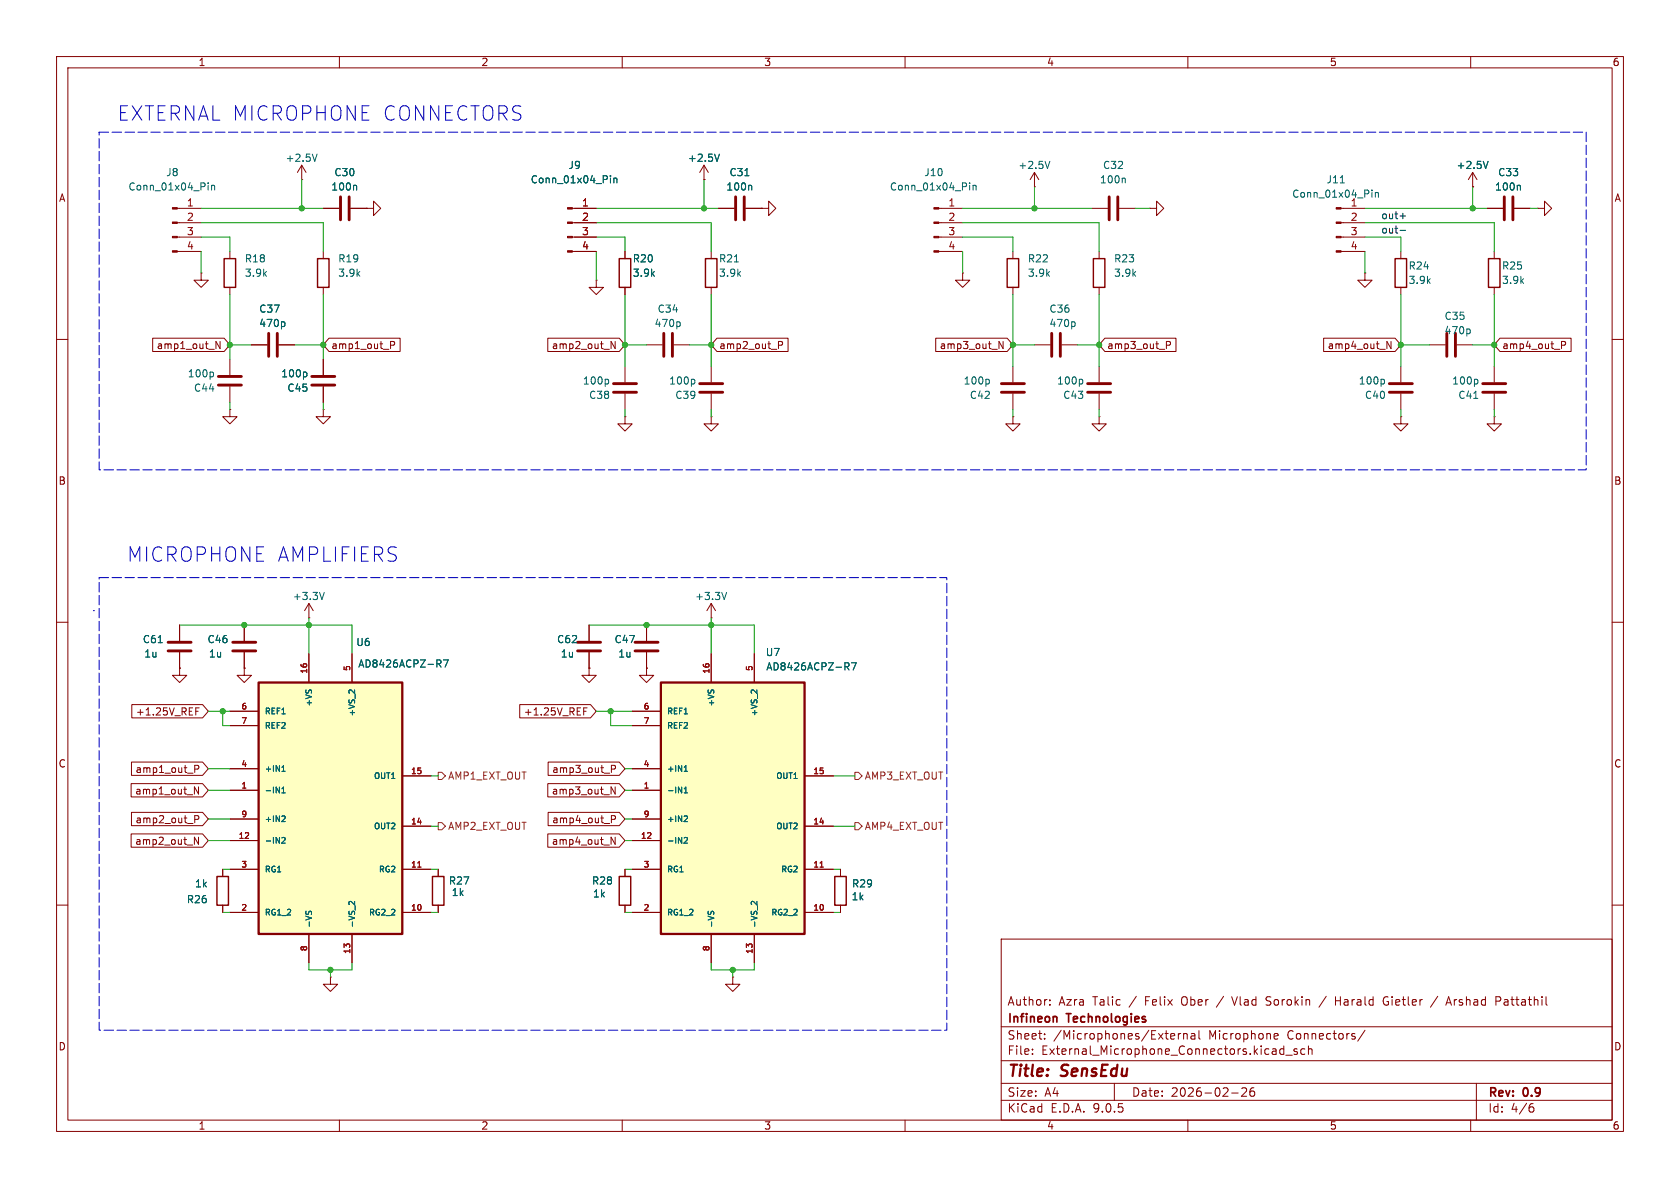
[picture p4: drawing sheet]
<svg xmlns="http://www.w3.org/2000/svg" width="297mm" height="210mm" viewBox="0 0 297 210" stroke-linecap="round" stroke-linejoin="round" font-family="sans-serif">
<g fill="none" stroke="#840000" stroke-width=".18">
<path d="M10 10h277v190h-277zM12 12h273v186h-273zM60 10v2M110 10v2M160 10v2M210 10v2M260 10v2M10 60h2M179.1 73.7v1.2h1.2l-1.2 1.3-1.3-1.3h1.3M179.1 73.7h.1M179.1 64.8v2.8M179.1 69.6v2.8"/>
<path d="M285 60h2M10 110h2M285 110h2M39.4 153.7v1.2M77.5 153.7v1.2M10 160h2M39.4 160v1.3M58.4 172.7v1.3h1.3l-1.3 1.3-1.3-1.3h1.3M58.4 172.7h.1M77.5 160v1.3M177 166h108v32h-108zM185.6 177.6v.1"/>
<path d="M185.6 176.8v.1M217.7 176.2l.5 1.5M223.8 177.6l.6 .1M224.1 176.2l-.3 .3 .1 .3 .2 .1M234.5 176.1l-1.3 2M236.1 176.2v1.5M236.1 176.9h.9M245.2 177.1h.3M245.2 176.2a.75 .75 0 0 0-.7 .7 .75 .75 0 0 0 .7 .8l.2-.1M254.2 176.1l-1.3 2M255.6 177.7l.5-1.5 .5 1.5M255.7 177.3h.8"/>
<path d="M264.5 176.2h.5l.3 .3-.1 .4-.7 .1M285 160h2M60 198v2M110 198v2M160 198v2M177 194.5h108M177 191.5h108M177 187.5h108M177 181.5h108M182.5 186.3v.1M182.5 185.5v.1M184.7 183.6v.1"/>
<path d="M184.7 182.8v.1M197 191.5v3M207.6 182.8l.1 .3-.7 .1M208.3 182.7v1M208.7 182.7l-.2 .1-.2 .2M209.2 182.8l.3-.1 .3 .1 .1 .9M209.2 182.7v1M210 198v2M210.6 182.8h.6v.9M211.2 183.1h-.5a.29 .29 0 0 0-.2 .3 .29 .29 0 0 0 .2 .3l.5-.1M212 182.2v1.3l.2 .2M217.7 193.2h1.2"/>
<path d="M219.5 192.4l.6-.1 .2 .1 .1 .3-.9 1.1h.9M221.7 192.3a.59 .59 0 0 0-.7 .6v.6l.1 .2 .4 .1 .2-.1 .1-.5-.1-.3h-.5l-.2 .3M225.2 182.9l.3-.2h.2l.3 .2v.2l-.8 .1M225.2 183.5l.3 .2 .4-.1M227 184.9v1.5M227 185.5l-.5-.1-.3 .3v.4l.2 .2h.6M227.3 186.5h1.2M229.3 185.5l-.3-.1-.3 .2 .1 .2 .5 .2v.3h-.6M230.7 185.5l-.5-.1-.2 .3v.4l.1 .2h.6M231.3 185.5l.2-.1 .4 .1 .1 .9M231.3 184.9v1.5M241.3 182.1l-1.3 2"/>
<path d="M260 198v2M261 191.5v6.5M270.6 195.7h.4l.2 .3-.1 .5-.5 .1M271 195.1l-.4 .1"/>
</g>
<path d="M186.6 179.7l.2 .2v.8" fill="none" stroke="#840000" stroke-width=".3"/>
<path d="M38.4 154.9h2v5.1h-2zM76.5 154.9h2v5.1h-2z" fill="none" stroke="#840000" stroke-width=".25"/>
<path d="M177 69.3h4.1M177 67.8h4.1" fill="none" stroke="#840000" stroke-width=".51"/>
<path d="M174.7 67l.2 .3v.3l-.2 .3" fill="none" stroke="#006464" stroke-width=".18"/>
<path d="M45.7 120.7h25.4v44.4h-25.4z" fill="#ffffc2"/>
<path d="M45.7 120.7h25.4v44.4h-25.4z" fill="none" stroke="#840000" stroke-width=".41"/>
<g fill="none" stroke="#840000" stroke-width=".18">
<path d="M31.3 36.8h4.3M31.3 39.4h4.3M53.3 31.8h.1M53.3 29.2l-.7 1.3M53.3 29.2l.8 1.3M53.3 29.2v2.6M64.8 36.8h1.2v-1.2l1.3 1.2-1.3 1.3v-1.3M64.8 36.8h.1M101.2 36.8h4.2M101.2 39.4h4.2M166 36.8h4.2M166 39.4h4.2"/>
<path d="M31.3 41.9h4.3M31.3 44.5h4.3M40.6 44.5v1.2M40.6 50.8v1.3M101.2 41.9h4.2M101.2 44.5h4.2M105.4 49.5v1.3h1.3l-1.3 1.3-1.3-1.3h1.3M105.4 49.5h.1M110.5 44.5v1.2M110.5 50.8v1.3M166 41.9h4.2M166 44.5h4.2"/>
<path d="M179.1 44.5v1.2M179.1 50.8v1.3M40.6 72.4v1.3h1.3l-1.3 1.2-1.2-1.2h1.2M40.6 72.4h.1M40.6 63.5v2.8M40.6 68.3v2.8M44.4 61h2.8M49.3 61h2.8M57.1 72.4v1.3h1.3l-1.3 1.2-1.2-1.2h1.2M57.1 72.4h.1M57.1 63.5v2.8M57.1 68.3v2.8"/>
<path d="M110.5 73.7v1.2h1.3l-1.3 1.3-1.3-1.3h1.3M110.5 73.7h.1M114.3 61h2.8M119.1 61h2.8M125.7 73.7v1.2h1.3l-1.3 1.3-1.2-1.3h1.2M125.7 73.7h.1M125.7 64.8v2.8M125.7 69.6v2.8M247.6 64.8v2.8M247.6 69.6v2.8M31.7 118.1v1.3h1.3l-1.3 1.3-1.2-1.3h1.2M31.7 118.1h.1"/>
<path d="M31.7 110.5v2.8M31.7 115.3v2.8M43.2 118.1v1.3h1.2l-1.2 1.3-1.3-1.3h1.3M43.2 118.1h.1M43.2 110.5v2.8M43.2 115.3v2.8M54.6 109.2h.1M54.6 106.7v2.5M54.6 115.6v5.1M54.6 106.7l-.8 1.3M54.6 106.7l.8 1.3M62.2 115.6v5.1"/>
<path d="M104.1 118.1v1.3h1.3l-1.3 1.3-1.2-1.3h1.2M104.1 118.1h.1M104.1 110.5v2.8M104.1 115.3v2.8M125.7 109.2h.1M125.7 106.7v2.5M125.7 106.7l-.7 1.3M125.7 106.7l.8 1.3M40.6 125.7h5.1M40.6 128.3h5.1M40.6 135.9h5.1M40.6 139.7h5.1"/>
<path d="M71.1 137.2h5.1M40.6 144.8h5.1M40.6 148.6h5.1M40.6 153.7h5.1M71.1 153.7h5.1M71.1 146.1h5.1M110.5 153.7v1.2M148.6 153.7v1.2M40.6 161.3h5.1M54.6 165.1v5.1M62.2 165.1v5.1M71.1 161.3h5.1"/>
<path d="M110.5 160v1.3M129.5 172.7v1.3h1.3l-1.3 1.3-1.2-1.3h1.2M129.5 172.7h.1M148.6 160v1.3"/>
</g>
<g fill="none" stroke="#006464" stroke-width=".18">
<path d="M36.8 32.3v.2M36.8 32.8v.8M37.4 32.9l.2-.1h.3v.8M37.4 32.8v.8M56.1 27.2l-.5 1.3M107.9 31.1v.1M107.9 31.5v.8M108.5 31.5v.8M108.5 31.6l.2-.1h.3l.1 .8M171.4 32.3v.2M171.4 32.8v.8M172 32.8v.8"/>
<path d="M172 32.9l.2-.1h.3l.1 .8M50.1 56.9l.3 .2v.4l-.3 .2M120 56.9l.3 .2v.4l-.3 .2M37.5 65.8l.2 .2v.4l-.2 .2M54 65.8l.3 .2v.4l-.3 .2M122.6 67l.2 .3v.3l-.2 .3M244.5 67l.3 .3v.3l-.3 .3M28 113.6h.7M57.3 104.7l-.4 1.3M77.5 117.3l.5 .6M77.7 116.7l.3 .2-.1 .3-.2 .1M78.4 116.7h.8l-.5 1.2"/>
<path d="M128.5 104.7l-.5 1.3M49.8 136.4h.6M49.8 139.4l.3-.3v1.1M49.9 135.6l.2-.3v1.1M62.7 122v.6l-.6-.6-.4 .1M49.8 140.2h.6M49.8 148.1l.4-.1 .2 .3-.6 .8h.6M50 144.2l.3 .1 .1 .2-.6 .7h.6M62.7 159.3v.7l-.7-.7-.3 .1v.4M54.1 161.1v.4M54.5 161.5l.1-.3 .3-.1 .2 .2v.2"/>
</g>
<path d="M73.9 153.3h.5" fill="none" stroke="#a90000" stroke-width=".18"/>
<g fill="#840000" stroke="#840000" stroke-width=".18">
<path d="M100.3 36.7h.9v.3h-.9z"/>
<path d="M100.3 39.2h.9v.3h-.9z"/>
<path d="M100.3 41.8h.9v.2h-.9z"/>
<path d="M100.3 44.3h.9v.3h-.9z"/>
<path d="M165.1 36.7h.9v.3h-.9z"/>
<path d="M165.1 39.2h.9v.3h-.9z"/>
<path d="M165.1 41.8h.9v.2h-.9z"/>
<path d="M165.1 44.3h.9v.3h-.9z"/>
<path d="M30.5 36.7h.8v.3h-.8z"/>
<path d="M30.5 39.2h.8v.3h-.8z"/>
<path d="M30.5 41.8h.8v.2h-.8z"/>
<path d="M30.5 44.3h.8v.3h-.8z"/>
</g>
<g fill="none" stroke="#840000" stroke-width=".51">
<path d="M47.5 58.9v4.1M49 58.9v4.1M117.3 58.9v4.1M118.9 58.9v4.1M38.6 68.1h4.1M38.6 66.5h4.1M55.1 68.1h4.1M55.1 66.5h4.1M123.7 69.3h4.1M123.7 67.8h4.1M245.6 69.3h4.1M245.6 67.8h4.1"/>
<path d="M29.7 113.5h4.1M29.7 115.1h4.1M41.1 113.5h4.1M41.1 115.1h4.1M102.1 113.5h4.1M102.1 115.1h4.1"/>
</g>
<path d="M39.6 45.7h2.1v5.1h-2.1zM109.5 45.7h2v5.1h-2zM178.1 45.7h2v5.1h-2zM109.5 154.9h2v5.1h-2zM147.6 154.9h2v5.1h-2z" fill="none" stroke="#840000" stroke-width=".25"/>
<path d="M116.8 120.7h25.4v44.4h-25.4z" fill="#ffffc2"/>
<path d="M116.8 120.7h25.4v44.4h-25.4z" fill="none" stroke="#840000" stroke-width=".41"/>
<g fill="none" stroke="#840000" stroke-width=".18">
<path d="M57.1 36.8h2.8M62 36.8h2.8M64.8 36.8h.1M101.6 36.8h3.8M101.6 39.4h3.8M124.5 31.8h.1M124.5 29.2l-.8 1.3M124.5 29.2l.7 1.3M124.5 29.2v2.6M127 36.8h2.8M131.8 36.8h2.8M134.6 36.8h1.3v-1.2l1.3 1.2-1.3 1.3v-1.3"/>
<path d="M134.6 36.8h.1M182.9 33h.1M182.9 30.5l-.8 1.3M182.9 30.5l.7 1.3M182.9 30.5v2.5M193 36.8h2.8M197.9 36.8h2.8M203.2 36.8h1.3v-1.2l1.2 1.2-1.2 1.3v-1.3M203.2 36.8h.1M237.1 36.8h4.2M237.1 39.4h4.2M260.3 33h.1"/>
<path d="M260.3 30.5l-.7 1.3M260.3 30.5l.8 1.3M260.3 30.5v2.5M262.9 36.8h2.8M267.7 36.8h2.8M271.8 36.8h1.2v-1.2l1.3 1.2-1.3 1.3v-1.3M271.8 36.8h.1M27 59.8h12.6l1 1.2-1 1.1h-12.6zM35.6 48.3v1.2h1.2l-1.2 1.3-1.3-1.3h1.3M35.6 48.3h.1M57.1 44.5v1.2M57.1 50.8v1.3"/>
<path d="M58.2 59.8h12.5v2.3h-12.5l-1.1-1.1zM96.8 59.8h12.7l1 1.2-1 1.1h-12.7zM101.6 41.9h3.8M101.6 44.5h3.8M110.5 44.5v1.2M110.5 50.8v1.3M125.7 44.5v1.2M125.7 50.8v1.3M126.7 59.8h12.6v2.3h-12.6l-1-1.1zM165.4 59.8h12.7l1 1.2-1 1.1h-12.7zM170.2 48.3v1.2h1.2l-1.2 1.3-1.3-1.3h1.3M170.2 48.3h.1"/>
<path d="M194.3 44.5v1.2M194.3 50.8v1.3M195.3 59.8h12.6v2.3h-12.6l-1-1.1zM234 59.8h12.6l1 1.2-1 1.1h-12.6zM237.1 41.9h4.2M237.1 44.5h4.2M241.3 48.3v1.2h1.3l-1.3 1.3-1.3-1.3h1.3M241.3 48.3h.1M247.6 44.5v1.2M247.6 50.8v1.3M264.2 44.5v1.2M264.2 50.8v1.3"/>
<path d="M265.2 59.8h12.5v2.3h-12.5l-1-1.1zM38.2 60.4l.7 1.2v-1.2M44.4 61h2.8M49.3 61h2.8M57.1 63.5v2.8M57.1 68.3v2.8M69 60.4h.5l.3 .2-.1 .4h-.7M108 60.4l.8 1.2v-1.2M110.5 64.8v2.8M110.5 69.6v2.8M137.6 60.4h.5l.3 .2-.2 .4h-.6M176.6 60.4l.7 1.2v-1.2"/>
<path d="M182.9 61h2.8M187.7 61h2.8M194.3 73.7v1.2h1.3l-1.3 1.3-1.3-1.3h1.3M194.3 73.7h.1M194.3 64.8v2.8M194.3 69.6v2.8M206.2 60.4h.5l.2 .2-.1 .4h-.6M245.2 60.4l.7 1.2v-1.2M247.6 73.7v1.2h1.3l-1.3 1.3-1.2-1.3h1.2M247.6 73.7h.1M252.7 61h2.8M257.6 61h2.7"/>
<path d="M264.2 73.7v1.2h1.2l-1.2 1.3-1.3-1.3h1.3M264.2 73.7h.1M264.2 64.8v2.8M264.2 69.6v2.8M276.1 60.4h.4l.3 .2-.1 .4h-.6M31.7 118.1h.1M31.7 110.5v2.8M31.7 115.3v2.8M43.2 118.1h.1M43.2 110.5v2.8M43.2 115.3v2.8M54.6 115.6v5.1"/>
<path d="M62.2 115.6v5.1M104.1 118.1h.1M104.1 110.5v2.8M104.1 115.3v2.8M114.3 118.1v1.3h1.3l-1.3 1.3-1.3-1.3h1.3M114.3 118.1h.1M114.3 110.5v2.8M114.3 115.3v2.8M125.7 115.6v5.1M133.3 115.6v5.1M23.2 138.5h12.6l1 1.2-1 1.2h-12.6zM23.2 134.7h12.6l1 1.2-1 1.2h-12.6z"/>
<path d="M23.3 124.6h12.5l1 1.1-1 1.2h-12.5zM34.4 139.1l.7 1.3v-1.3M34.4 135.3h.5l.3 .2-.2 .4-.6 .1M34.6 125.7h.4M34.6 125.1h.6M40.6 125.7h5.1M40.6 128.3h5.1M40.6 135.9h5.1M40.6 139.7h5.1M71.1 137.2h5.1M91.9 124.6h12.5l1 1.1-1 1.2h-12.5zM96.8 138.5h12.7l1 1.2-1 1.2h-12.7z"/>
<path d="M96.9 134.7h12.6l1 1.2-1 1.2h-12.6zM103.2 125.7h.4M103.2 125.1h.6M108 139.1l.8 1.3v-1.3M108.1 135.3h.5l.2 .2-.1 .4-.6 .1M111.8 125.7h5M111.8 128.3h5M111.8 135.9h5M111.8 139.7h5M142.2 137.2h5.1M23.2 147.4h12.6l1 1.2-1 1.2h-12.6zM23.2 143.6h12.6l1 1.2-1 1.2h-12.6z"/>
<path d="M34.4 148l.7 1.3v-1.3M34.4 144.2h.5l.3 .2-.2 .4h-.6M39.4 153.7v1.2M40.6 144.8h5.1M40.6 148.6h5.1M40.6 153.7h5.1M71.1 153.7h5.1M71.1 146.1h5.1M77.5 153.7v1.2M96.8 147.4h12.7l1 1.2-1 1.2h-12.7zM96.9 143.6h12.6l1 1.2-1 1.2h-12.6zM108 148l.8 1.3v-1.3"/>
<path d="M108.1 144.2h.5l.2 .2-.1 .4h-.6M110.5 153.7v1.2M111.8 144.8h5M111.8 148.6h5M111.8 153.7h5M142.2 153.7h5.1M142.2 146.1h5.1M148.6 153.7v1.2M39.4 160v1.3M40.6 161.3h5.1M54.6 165.1v5.1M62.2 165.1v5.1"/>
<path d="M71.1 161.3h5.1M77.5 160v1.3M110.5 160v1.3M111.8 161.3h5M125.7 165.1v5.1M133.3 165.1v5.1M142.2 161.3h5.1M148.6 160v1.3"/>
</g>
<g fill="none" stroke="#006464" stroke-width=".18">
<path d="M62.9 32.8l.1 .1v.7M107.9 31.1v.1M107.9 31.5v.8M108.5 31.5v.8M108.5 31.6l.2-.1h.3l.1 .8M127.2 27.2l-.4 1.3M131.7 31.1h.7M132.7 32.8l.2 .1v.7M185.6 28.5l-.4 1.3M198.8 31.5l.1 .2v.6M236.9 32.3h.8M242.5 33.6v.1"/>
<path d="M242.5 34v.9M243.1 34v.9M243.1 34.1l.2-.1 .3 .1 .1 .8M263.1 28.5l-.5 1.3M268.6 32.8l.2 .1v.7M50.1 56.9l.3 .2v.4l-.3 .2M129.8 46.3h.8M189.8 56.9l.3 .2v.4l-.3 .2M259.7 58.2l.2 .2v.4l-.2 .2M54 65.8l.3 .2v.4l-.3 .2M107.4 67l.2 .3v.3l-.2 .3M191.2 67l.2 .3v.3l-.2 .3"/>
<path d="M260.5 70.4h.8M261 67l.3 .3v.3l-.3 .3M28 113.6h.7M77.5 117.3l.5 .6M77.7 116.7l.3 .2-.1 .3-.2 .1M78.4 116.7h.8l-.5 1.2M149.7 117.8l.4 .6M149.9 117.2l.2 .2-.1 .3-.1 .1M150.5 117.2h.9l-.6 1.2M49.8 136.4h.6M49.8 139.4l.3-.3v1.1M49.9 135.6l.2-.3v1.1"/>
<path d="M62.7 122v.6l-.6-.6-.4 .1M121 136.4h.5M121 139.4l.2-.3v1.1M121.1 135.6l.1-.3v1.1M133.8 122v.6l-.6-.6-.4 .1M49.8 140.2h.6M49.8 148.1l.4-.1 .2 .3-.6 .8h.6M50 144.2l.3 .1 .1 .2-.6 .7h.6M62.7 159.3v.7l-.7-.7-.3 .1v.4M121 140.2h.5M121 148.1l.3-.1 .2 .3-.6 .8h.6M121.1 144.2l.3 .1 .1 .2-.6 .7h.6"/>
<path d="M133.8 159.3v.7l-.7-.7-.3 .1v.4M54.1 161.1v.4M54.5 161.5l.1-.3 .3-.1 .2 .2v.2M125.2 161.1v.4M125.7 161.5l.1-.3 .2-.1 .2 .2v.2"/>
</g>
<path d="M73.9 153.3h.5M145 153.3h.6" fill="none" stroke="#a90000" stroke-width=".18"/>
<g fill="none" stroke="#840000" stroke-width=".51">
<path d="M60.2 34.8v4.1M61.7 34.8v4.1M130 34.8v4.1M131.6 34.8v4.1M196.1 34.8v4.1M197.6 34.8v4.1M265.9 34.8v4.1M267.5 34.8v4.1M185.9 58.9v4.1M187.5 58.9v4.1M255.8 58.9v4.1M257.3 58.9v4.1"/>
<path d="M108.5 69.3h4M108.5 67.8h4M192.3 69.3h4M192.3 67.8h4M262.1 69.3h4.1M262.1 67.8h4.1M112.3 113.5h4M112.3 115.1h4"/>
</g>
<g fill="#840000" stroke="#840000" stroke-width=".18">
<path d="M236.2 36.7h.9v.3h-.9z"/>
<path d="M236.2 39.2h.9v.3h-.9z"/>
<path d="M236.2 41.8h.9v.2h-.9z"/>
<path d="M236.2 44.3h.9v.3h-.9z"/>
</g>
<path d="M56.1 45.7h2.1v5.1h-2.1zM124.7 45.7h2v5.1h-2zM193.3 45.7h2v5.1h-2zM246.6 45.7h2.1v5.1h-2.1zM263.1 45.7h2.1v5.1h-2.1z" fill="none" stroke="#840000" stroke-width=".25"/>
<path d="M77.5 136.5h.6l.6 .7-.6 .6h-.6zM151.1 136.5h.7l.6 .7-.6 .6h-.7zM77.5 145.4h.6l.6 .7-.6 .6h-.6zM151.1 145.4h.7l.6 .7-.6 .6h-.7z" fill="none" stroke="#725600" stroke-width=".18"/>
<path d="M247.5 38.2h1M247.5 40.7h1" fill="none" stroke="#0f0f0f" stroke-width=".18"/>
<g fill="none" stroke="#009600" stroke-width=".18">
<path d="M35.6 39.4h21.5v5.1M35.6 36.8h21.5M53.3 31.8v5M105.4 39.4h20.3v5.1M105.4 36.8h21.6M124.5 31.8v5M170.2 39.4h24.1v5.1M170.2 36.8h22.8M182.9 33v3.8M200.7 36.8h2.5M241.3 39.4h22.9v5.1M241.3 36.8h21.6"/>
<path d="M260.3 33v3.8M270.5 36.8h1.3M35.6 41.9h5v2.6M35.6 44.5v3.8M40.6 52.1v11.4M57.1 52.1v11.4M105.4 41.9h5.1v2.6M105.4 44.5v5M110.5 52.1v12.7M125.7 52.1v12.7M170.2 41.9h8.9v2.6M170.2 44.5v3.8"/>
<path d="M179.1 52.1v12.7M194.3 52.1v12.7M241.3 41.9h6.3v2.6M241.3 44.5v3.8M247.6 52.1v12.7M264.2 52.1v12.7M40.6 71.1v1.3M40.6 61h3.8M52.1 61h5M57.1 71.1v1.3M110.5 72.4v1.3M110.5 61h3.8"/>
<path d="M121.9 61h3.8M125.7 72.4v1.3M179.1 61h3.8M179.1 72.4v1.3M190.5 61h3.8M194.3 72.4v1.3M247.6 72.4v1.3M247.6 61h5.1M260.3 61h3.9M264.2 72.4v1.3M31.7 110.5h30.5v5.1M54.6 109.2v6.4"/>
<path d="M104.1 110.5h29.2v5.1M125.7 109.2v6.4M36.8 125.7h3.8M36.8 139.7h3.8M36.8 135.9h3.8M39.4 125.7v2.6h1.2M76.2 137.2h1.3M105.4 125.7h6.4M107.9 125.7v2.6h3.9M110.5 139.7h1.3M110.5 135.9h1.3M147.3 137.2h3.8"/>
<path d="M36.8 148.6h3.8M36.8 144.8h3.8M39.4 153.7h1.2M76.2 153.7h1.3M76.2 146.1h1.3M110.5 153.7h1.3M110.5 148.6h1.3M110.5 144.8h1.3M147.3 153.7h1.3M147.3 146.1h3.8M39.4 161.3h1.2M54.6 170.2v1.3h7.6v-1.3"/>
<path d="M58.4 171.5v1.2M76.2 161.3h1.3M110.5 161.3h1.3M125.7 170.2v1.3h7.6v-1.3M129.5 171.5v1.2M147.3 161.3h1.3"/>
</g>
<path d="M16.5 108h.1" fill="none" stroke="#0000c2" stroke-width=".18"/>
<path d="M17.5 23.4h262.9v59.7h-262.9zM17.5 102.1h149.9v80h-149.9z" fill="none" stroke="#0000c2" stroke-width=".18" stroke-dasharray="1.7 .6"/>
<g fill="#009600" stroke="#009600" stroke-width=".18">
<circle cx="114.3" cy="110.5" r=".46"/>
<circle cx="129.5" cy="171.5" r=".46"/>
<circle cx="125.7" cy="110.5" r=".46"/>
<circle cx="179.1" cy="61" r=".46"/>
<circle cx="182.9" cy="36.8" r=".46"/>
<circle cx="125.7" cy="61" r=".46"/>
<circle cx="43.2" cy="110.5" r=".46"/>
<circle cx="53.3" cy="36.8" r=".46"/>
<circle cx="124.5" cy="36.8" r=".46"/>
<circle cx="57.1" cy="61" r=".46"/>
<circle cx="110.5" cy="61" r=".46"/>
<circle cx="40.6" cy="61" r=".46"/>
<circle cx="54.6" cy="110.5" r=".46"/>
<circle cx="247.6" cy="61" r=".46"/>
<circle cx="194.3" cy="61" r=".46"/>
<circle cx="39.4" cy="125.7" r=".46"/>
<circle cx="58.4" cy="171.5" r=".46"/>
<circle cx="264.2" cy="61" r=".46"/>
<circle cx="260.3" cy="36.8" r=".46"/>
<circle cx="107.9" cy="125.7" r=".46"/>
</g>
<g font-size="3.5" fill="#0000c2">
<text x="20.7" y="21.6">EXTERNAL MICROPHONE CONNECTORS</text>
<text x="22.4" y="99.5">MICROPHONE AMPLIFIERS</text>
</g>
<g font-size="2.8" fill="#840000">
<text x="178" y="190.9">Title:</text>
<text x="187.7" y="190.9">SensEdu</text>
</g>
<g font-size="2.1" fill="#840000">
<text x="178" y="178">Author:</text>
<text x="187.2" y="178">Azra</text>
<text x="193.2" y="178">Talic</text>
<text x="199.8" y="178">/</text>
<text x="202.7" y="178">Felix</text>
<text x="209.3" y="178">Ober</text>
<text x="215.7" y="178">/</text>
<text x="218.6" y="178">Vlad</text>
<text x="224.7" y="178">Sorokin</text>
<text x="237.2" y="178">Harald</text>
<text x="245.9" y="178">Gietler</text>
<text x="257.4" y="178">Arshad</text>
<text x="266.2" y="178">Pattathil</text>
<text x="178" y="184">Sheet:</text>
<text x="178" y="181.2">Infineon</text>
<text x="186.2" y="184">/Microphones/External</text>
<text x="188.7" y="181.2">Technologies</text>
<text x="213.7" y="184">Microphone</text>
<text x="227.8" y="184">Connectors/</text>
<text x="178" y="186.7">File:</text>
<text x="184.1" y="186.7">External_Microphone_Connectors.kicad_sch</text>
<text x="178" y="196.9">KiCad</text>
<text x="178" y="194.1">Size:</text>
<text x="184.7" y="194.1">A4</text>
<text x="185.7" y="196.9">E.D.A.</text>
<text x="193.3" y="196.9">9.0.5</text>
<text x="200" y="194.1">Date:</text>
<text x="207" y="194.1">2026-02-26</text>
<text x="263" y="194.3">Rev:</text>
<text x="263" y="196.9">Id:</text>
<text x="267.1" y="196.9">4/6</text>
<text x="269.4" y="194.3">0.9</text>
</g>
<g font-size="1.8" fill="#840000">
<text x="35" y="11.9">1</text>
<text x="85" y="11.9">2</text>
<text x="135" y="11.9">3</text>
<text x="185" y="11.9">4</text>
<text x="235" y="11.9">5</text>
<text x="285" y="11.9">6</text>
<text x="10.3" y="35.9">A</text>
<text x="285.3" y="35.9">A</text>
<text x="27.6" y="61.9">amp1_out_N</text>
<text x="58.5" y="61.9">amp1_out_P</text>
<text x="97.5" y="61.9">amp2_out_N</text>
<text x="127.1" y="61.9">amp2_out_P</text>
<text x="166" y="61.9">amp3_out_N</text>
<text x="195.6" y="61.9">amp3_out_P</text>
<text x="234.6" y="61.9">amp4_out_N</text>
<text x="265.5" y="61.9">amp4_out_P</text>
<text x="10.3" y="85.9">B</text>
<text x="285.3" y="85.9">B</text>
<text x="23.9" y="126.7">+1.25V_REF</text>
<text x="92.5" y="126.7">+1.25V_REF</text>
<text x="10.3" y="135.9">C</text>
<text x="23.9" y="136.8">amp1_out_P</text>
<text x="97.5" y="136.8">amp3_out_P</text>
<text x="285.3" y="135.9">C</text>
<text x="23.8" y="140.7">amp1_out_N</text>
<text x="97.5" y="140.7">amp3_out_N</text>
<text x="23.8" y="149.5">amp2_out_N</text>
<text x="23.9" y="145.7">amp2_out_P</text>
<text x="97.5" y="149.5">amp4_out_N</text>
<text x="97.5" y="145.7">amp4_out_P</text>
<text x="10.3" y="185.9">D</text>
<text x="285.3" y="185.9">D</text>
<text x="35" y="199.9">1</text>
<text x="85" y="199.9">2</text>
<text x="135" y="199.9">3</text>
<text x="185" y="199.9">4</text>
<text x="235" y="199.9">5</text>
<text x="285" y="199.9">6</text>
</g>
<g font-size="1.8" fill="#006464">
<text x="50.4" y="28.8">+2.5V</text>
<text x="121.5" y="28.8">+2.5V</text>
<text x="22.6" y="33.9">Conn_01x04_Pin</text>
<text x="29.3" y="31.3">J8</text>
<text x="58.5" y="33.9">100n</text>
<text x="59" y="31.3">C30</text>
<text x="93.7" y="32.6">Conn_01x04_Pin</text>
<text x="100.4" y="30.1">J9</text>
<text x="128.3" y="33.9">100n</text>
<text x="128.9" y="31.3">C31</text>
<text x="157.2" y="33.9">Conn_01x04_Pin</text>
<text x="163.3" y="31.3">J10</text>
<text x="179.9" y="30.1">+2.5V</text>
<text x="194.4" y="32.6">100n</text>
<text x="194.9" y="30.1">C32</text>
<text x="228.3" y="35.2">Conn_01x04_Pin</text>
<text x="234.4" y="32.6">J11</text>
<text x="257.4" y="30.1">+2.5V</text>
<text x="264.2" y="33.9">100n</text>
<text x="264.8" y="31.3">C33</text>
<text x="238.7" y="36.6">1</text>
<text x="43.2" y="46.6">R18</text>
<text x="59.7" y="46.6">R19</text>
<text x="111.8" y="46.6">R20</text>
<text x="127" y="46.6">R21</text>
<text x="181.6" y="46.6">R22</text>
<text x="196.9" y="46.6">R23</text>
<text x="248.9" y="47.9">R24</text>
<text x="265.4" y="47.9">R25</text>
<text x="43.2" y="49.1">3.9k</text>
<text x="59.7" y="49.1">3.9k</text>
<text x="111.8" y="49.1">3.9k</text>
<text x="127" y="49.1">3.9k</text>
<text x="181.6" y="49.1">3.9k</text>
<text x="196.9" y="49.1">3.9k</text>
<text x="248.9" y="50.4">3.9k</text>
<text x="265.4" y="50.4">3.9k</text>
<text x="45.7" y="58">470p</text>
<text x="45.7" y="55.5">C37</text>
<text x="115.6" y="58">470p</text>
<text x="116.2" y="55.5">C34</text>
<text x="185.4" y="58">470p</text>
<text x="185.4" y="55.5">C36</text>
<text x="255.3" y="59.3">470p</text>
<text x="255.3" y="56.7">C35</text>
<text x="33.1" y="66.9">100p</text>
<text x="34.2" y="69.4">C44</text>
<text x="49.6" y="66.9">100p</text>
<text x="50.7" y="69.4">C45</text>
<text x="103" y="68.2">100p</text>
<text x="104" y="70.7">C38</text>
<text x="118.2" y="68.2">100p</text>
<text x="119.3" y="70.7">C39</text>
<text x="170.3" y="68.2">100p</text>
<text x="171.4" y="70.7">C42</text>
<text x="186.8" y="68.2">100p</text>
<text x="187.9" y="70.7">C43</text>
<text x="240.1" y="68.2">100p</text>
<text x="241.2" y="70.7">C40</text>
<text x="256.6" y="68.2">100p</text>
<text x="257.7" y="70.7">C41</text>
<text x="51.7" y="106.3">+3.3V</text>
<text x="122.8" y="106.3">+3.3V</text>
<text x="25.2" y="113.9">C61</text>
<text x="36.6" y="113.9">C46</text>
<text x="98.4" y="113.9">C62</text>
<text x="108.5" y="113.9">C47</text>
<text x="25.4" y="116.4">1u</text>
<text x="36.8" y="116.4">1u</text>
<text x="62.9" y="114.4">U6</text>
<text x="63.2" y="118.2">AD8426ACPZ-R7</text>
<text x="99" y="116.4">1u</text>
<text x="109.2" y="116.4">1u</text>
<text x="135.3" y="116.2">U7</text>
<text x="135.4" y="118.7">AD8426ACPZ-R7</text>
<text x="32.9" y="159.9">R26</text>
<text x="34.4" y="157.1">1k</text>
<text x="79.3" y="156.6">R27</text>
<text x="79.8" y="158.6">1k</text>
<text x="104.6" y="156.6">R28</text>
<text x="104.7" y="158.9">1k</text>
<text x="150.5" y="159.4">1k</text>
<text x="150.5" y="157.1">R29</text>
</g>
<g font-size="1.8" fill="#a90000">
<text x="32.9" y="36.6">1</text>
<text x="32.9" y="39.1">2</text>
<text x="32.9" y="41.7">3</text>
<text x="102.8" y="36.6">1</text>
<text x="102.8" y="39.1">2</text>
<text x="102.8" y="41.7">3</text>
<text x="167.6" y="36.6">1</text>
<text x="167.6" y="39.1">2</text>
<text x="167.6" y="41.7">3</text>
<text x="238.7" y="39.1">2</text>
<text x="238.7" y="41.7">3</text>
<text x="32.9" y="44.2">4</text>
<text x="102.8" y="44.2">4</text>
<text x="167.6" y="44.2">4</text>
<text x="238.7" y="44.2">4</text>
</g>
<g font-size="1.8" fill="#0f0f0f">
<text x="244.1" y="41.4">out-</text>
<text x="244.1" y="38.8">out+</text>
</g>
<g font-size="1.8" fill="#725600">
<text x="79.1" y="138">AMP1_EXT_OUT</text>
<text x="152.8" y="138">AMP3_EXT_OUT</text>
<text x="79.1" y="146.9">AMP2_EXT_OUT</text>
<text x="152.8" y="146.9">AMP4_EXT_OUT</text>
</g>
<g font-size="1.4" fill="#a90000">
<text x="54.4" y="119.2" transform="rotate(-90 54.4 119.2)">16</text>
<text x="62" y="118.7" transform="rotate(-90 62 118.7)">5</text>
<text x="125.5" y="119.2" transform="rotate(-90 125.5 119.2)">16</text>
<text x="133.1" y="118.7" transform="rotate(-90 133.1 118.7)">5</text>
<text x="42.6" y="125.5">6</text>
<text x="113.7" y="125.5">6</text>
<text x="42.6" y="128">7</text>
<text x="113.7" y="128">7</text>
<text x="42.6" y="135.6">4</text>
<text x="72.6" y="136.9">15</text>
<text x="113.7" y="135.6">4</text>
<text x="143.7" y="136.9">15</text>
<text x="42.6" y="139.4">1</text>
<text x="113.7" y="139.4">1</text>
<text x="42.1" y="148.3">12</text>
<text x="42.6" y="144.5">9</text>
<text x="72.6" y="145.8">14</text>
<text x="113.2" y="148.3">12</text>
<text x="113.7" y="144.5">9</text>
<text x="143.7" y="145.8">14</text>
<text x="42.6" y="153.4">3</text>
<text x="72.6" y="153.4">11</text>
<text x="113.7" y="153.4">3</text>
<text x="143.7" y="153.4">11</text>
<text x="42.6" y="161">2</text>
<text x="72.6" y="161">10</text>
<text x="113.7" y="161">2</text>
<text x="143.7" y="161">10</text>
<text x="54.4" y="168.3" transform="rotate(-90 54.4 168.3)">8</text>
<text x="62" y="168.7" transform="rotate(-90 62 168.7)">13</text>
<text x="125.5" y="168.3" transform="rotate(-90 125.5 168.3)">8</text>
<text x="133.1" y="168.7" transform="rotate(-90 133.1 168.7)">13</text>
</g>
<g font-size="1.4" fill="#006464">
<text x="55.3" y="125" transform="rotate(-90 55.3 125)">+VS</text>
<text x="126.5" y="125" transform="rotate(-90 126.5 125)">+VS</text>
<text x="46.7" y="126.5">REF1</text>
<text x="46.7" y="129">REF2</text>
<text x="63" y="126.8" transform="rotate(-90 63 126.8)">+VS_2</text>
<text x="117.9" y="126.5">REF1</text>
<text x="117.9" y="129">REF2</text>
<text x="134.1" y="126.8" transform="rotate(-90 134.1 126.8)">+VS_2</text>
<text x="46.7" y="136.6">+IN1</text>
<text x="66" y="137.9">OUT1</text>
<text x="117.9" y="136.6">+IN1</text>
<text x="137.1" y="137.9">OUT1</text>
<text x="46.7" y="140.4">-IN1</text>
<text x="117.9" y="140.4">-IN1</text>
<text x="46.7" y="145.5">+IN2</text>
<text x="46.7" y="149.3">-IN2</text>
<text x="66" y="146.8">OUT2</text>
<text x="117.9" y="145.5">+IN2</text>
<text x="117.9" y="149.3">-IN2</text>
<text x="137.1" y="146.8">OUT2</text>
<text x="46.7" y="154.4">RG1</text>
<text x="66.9" y="154.4">RG2</text>
<text x="117.9" y="154.4">RG1</text>
<text x="138" y="154.4">RG2</text>
<text x="46.7" y="162">RG1_2</text>
<text x="55.3" y="164.1" transform="rotate(-90 55.3 164.1)">-VS</text>
<text x="63" y="164.1" transform="rotate(-90 63 164.1)">-VS_2</text>
<text x="65.1" y="162">RG2_2</text>
<text x="117.9" y="162">RG1_2</text>
<text x="126.5" y="164.1" transform="rotate(-90 126.5 164.1)">-VS</text>
<text x="134.1" y="164.1" transform="rotate(-90 134.1 164.1)">-VS_2</text>
<text x="136.2" y="162">RG2_2</text>
</g>
</svg>
